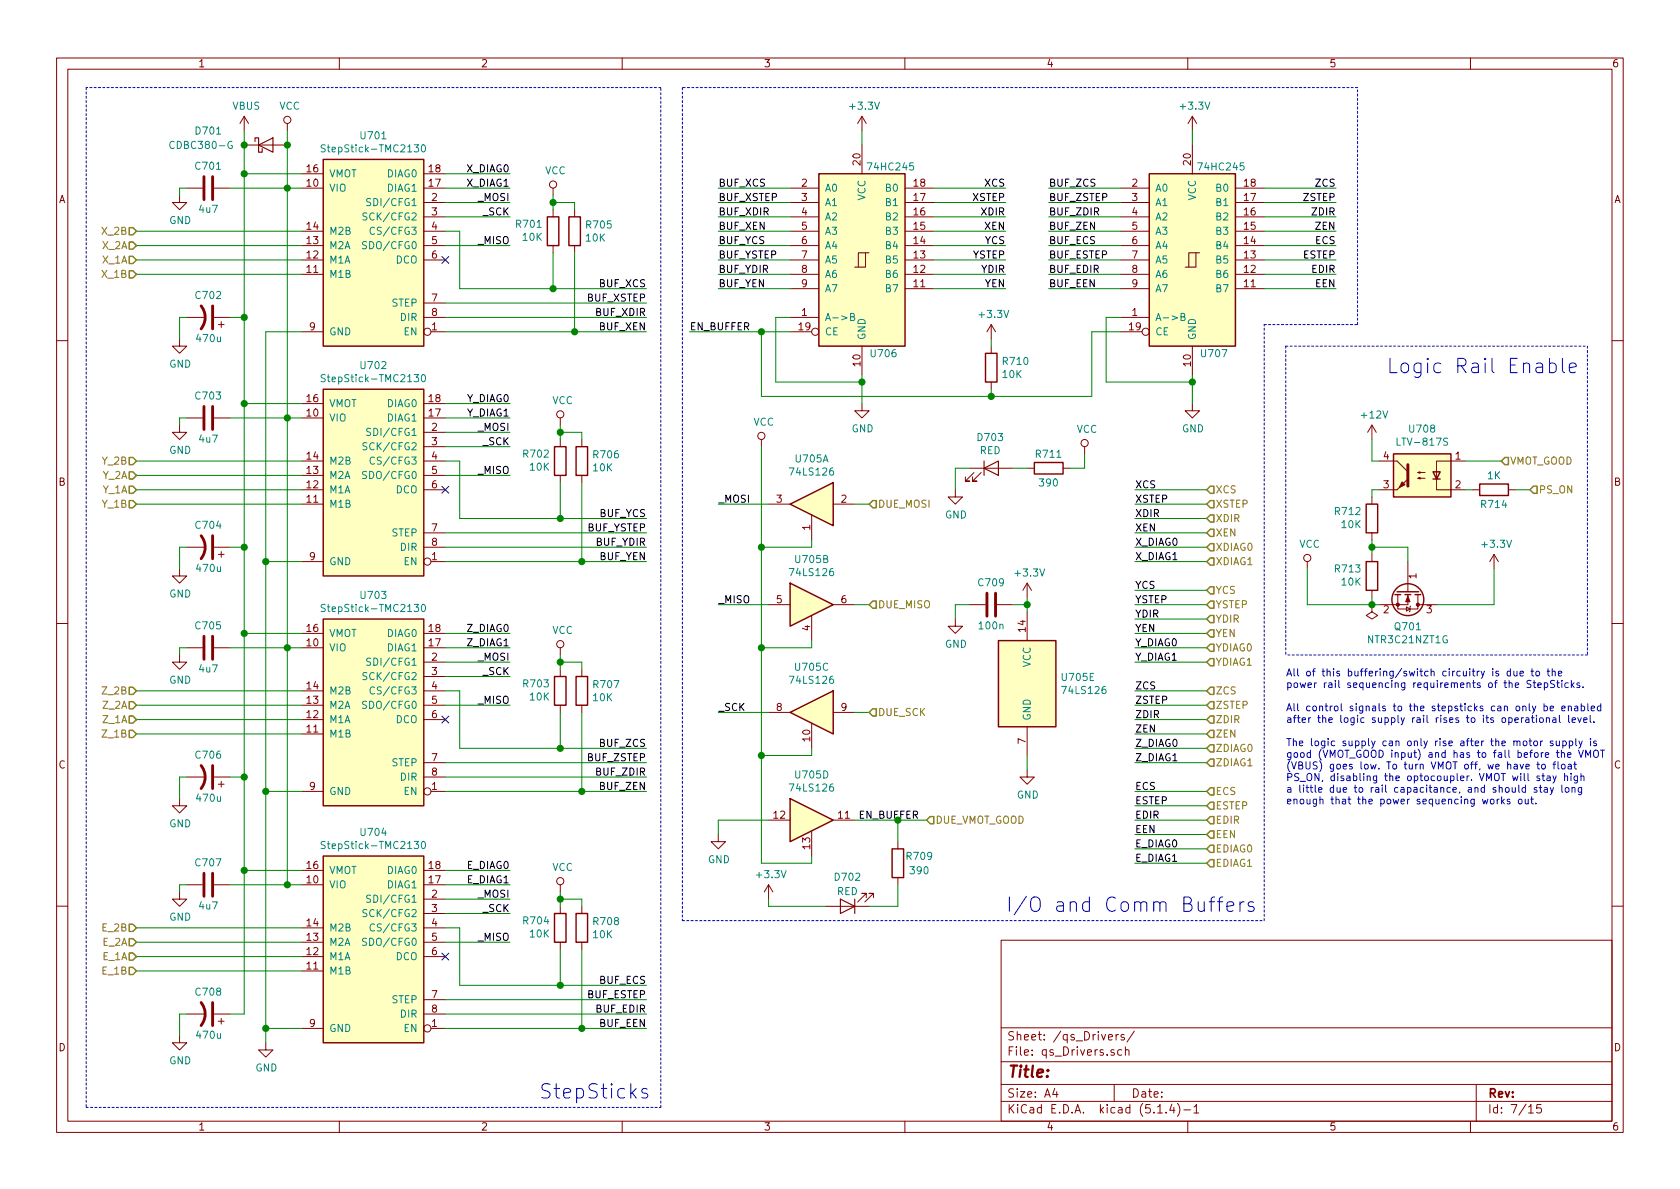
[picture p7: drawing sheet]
<svg xmlns="http://www.w3.org/2000/svg" width="297mm" height="210mm" viewBox="0 0 297 210" stroke-linecap="round" stroke-linejoin="round" font-family="sans-serif">
<g fill="none" stroke="#840000" stroke-width=".18">
<path d="M10 10.3h277v189.9h-277zM12 12.2h273v186.1h-273zM60 10.3v1.9M110 10.3v1.9M160 10.3v1.9M210 10.3v1.9M260 10.3v1.9M31.7 34.5v1.3h1.3l-1.3 1.3-1.2-1.3h1.2M33 33.3h2.8M37.8 33.3h2.8M43.2 25.6h7.6M43.2 20.6l-.8 1.2"/>
<path d="M43.2 20.6v2.5M43.2 20.6l.7 1.2M50.8 21.8v1.3M53.3 33.3h3.8M53.3 30.7h3.8M74.9 38.3h3.8M74.9 35.8h3.8M74.9 33.3h3.8M74.9 30.7h3.8M97.8 33.3v1.2M97.8 37.1v1.2M101.6 37.1v1.2"/>
<path d="M139.7 38.3h5.1M139.7 35.8h5.1M139.7 33.3h5.1M152.4 20.6v2.5M152.4 25.6v5.1M152.4 20.6l-.8 1.2M152.4 20.6l.8 1.2M160 38.3h5.1M160 35.8h5.1M160 33.3h5.1M198.1 38.3h5.1M198.1 35.8h5.1"/>
<path d="M198.1 33.3h5.1M210.8 20.6v2.5M210.8 25.6v5.1M210.8 20.6l-.7 1.2M210.8 20.6l.8 1.2M218.4 38.3h5.1M218.4 35.8h5.1M218.4 33.3h5.1M31.7 59.9v1.3h1.3l-1.3 1.3-1.2-1.3h1.2M33 56.1h3.3M37.8 56.1h2.8M38.6 57.4h1"/>
<path d="M39.1 56.9v1M53.3 48.5h3.8M53.3 46h3.8M53.3 43.4h3.8M53.3 40.9h3.8M53.3 58.7h3.8M74.9 56.1h3.8M74.9 46h3.8M74.9 43.4h3.8M74.9 40.9h3.8M74.9 53.6h3.8M76.2 58.7h2.5"/>
<path d="M97.8 43.4v1.3M101.6 43.4v1.3M139.7 56.1h5.1M139.7 51h5.1M139.7 48.5h5.1M139.7 46h5.1M139.7 43.4h5.1M139.7 40.9h5.1M139.7 58.7h3.8M153 44.7h-1.2v2.5M153.7 44.7h-.7v2.5h-1.9M160 51h5.1"/>
<path d="M160 48.5h5.1M160 46h5.1M160 43.4h5.1M160 40.9h5.1M175.3 57.4v2.5M175.3 57.4l-.8 1.3M175.3 57.4l.7 1.3M198.1 56.1h5.1M198.1 51h5.1M198.1 48.5h5.1M198.1 46h5.1M198.1 43.4h5.1"/>
<path d="M198.1 40.9h5.1M198.1 58.7h3.8M211.5 44.7h-1.3v2.5M212.1 44.7h-.6v2.5h-2M218.4 51h5.1M218.4 48.5h5.1M218.4 46h5.1M218.4 43.4h5.1M218.4 40.9h5.1M10 60.2h2M31.7 75.2v1.2h1.3l-1.3 1.3-1.2-1.3h1.2M33 73.9h2.8"/>
<path d="M37.8 73.9h2.8M53.3 73.9h3.8M53.3 71.4h3.8M74.9 73.9h3.8M74.9 71.4h3.8M74.9 76.4h3.8M74.9 79h3.8M99.1 73.9v1.3M99.1 77.7v1.3M102.9 77.7v1.3M134.6 77.7v1.3M152.4 71.4v1.2h1.3l-1.3 1.3-1.3-1.3h1.3"/>
<path d="M152.4 61.2v5.1M175.3 61.2v1.3M175.3 67.6v1.2M191.8 79v1.3M210.8 71.4v1.2h1.3l-1.3 1.3-1.3-1.3h1.3M210.8 61.2v5.1M242.6 75.2l-.8 1.2M242.6 75.2v2.5M242.6 75.2l.7 1.2M285 60.2h2M33 96.8h3.3M37.8 96.8h2.8"/>
<path d="M38.6 98h1M39.1 97.5v1M53.3 89.1h3.8M53.3 99.3h3.8M53.3 86.6h3.8M53.3 84.1h3.8M53.3 81.5h3.8M74.9 96.8h3.8M74.9 86.6h3.8M74.9 84.1h3.8M74.9 81.5h3.8M74.9 94.2h3.8"/>
<path d="M76.2 99.3h2.5M99.1 84.1v1.2M102.9 84.1v1.2M135.9 89.1h3.8M143.5 91.1v4.4M147.3 89.1h3.8M168.9 86.6v1.3h1.3l-1.3 1.2-1.3-1.2h1.3M171.4 82.8h7.7M172.2 83.6l-1.5 1.5h.7h-.7v-.8M173.5 83.6l-1.5 1.5h.7h-.7v-.8M181.6 82.8h1.3M188 82.8h1.2"/>
<path d="M231.1 99.3v1.3M242.6 87.9v1.2M242.6 94.2v1.3M242.6 98v1.3M243.8 86.6h3.2M243.8 81.5h3.2l1.9 1.9M248.9 99.3v5.1M250.7 84.6l.4-.2v.3l-.4-.1h1.3M250.7 83.6l.4-.2v.3l-.4-.1h1.3M254 84.7v1.9h5.1M259.1 81.5h-5.1v3.3M260.3 86.6h1.3"/>
<path d="M264.2 98l-.8 1.3M264.2 98v2.6M264.2 98l.7 1.3M266.7 86.6h1.3M10 110.3h2M31.7 100.6v1.2h1.3l-1.3 1.3-1.2-1.3h1.2M31.7 115.8v1.3h1.3l-1.3 1.3-1.2-1.3h1.2M33 114.5h2.8M37.8 114.5h2.8M53.3 114.5h3.8M53.3 112h3.8M74.9 114.5h3.8"/>
<path d="M74.9 112h3.8M74.9 117.1h3.8M74.9 119.6h3.8M99.1 114.5v1.3M99.1 118.4v1.2M102.9 118.4v1.2M135.9 106.9h3.8M143.5 108.8v4.5M147.3 106.9h3.8M168.9 109.5v1.2h1.3l-1.3 1.3-1.3-1.3h1.3M171.4 106.9h2.8M176.3 106.9h2.8"/>
<path d="M181.6 103.1v2.6M181.6 108.2v5.1M181.6 103.1l-.8 1.3M181.6 103.1l.8 1.3M242.6 106.9v1.3l1 .6-1 .7-1-.7 1-.6M242.6 106.9h.1M242.6 104.4v1.3M247.1 105.2v2.5h3.6v-.8M248.7 107.3l.6 .4-.6 .4zM248.9 105.2v1.7h-5.1M248.9 104.4v.2M249.4 107.2l-.1 .1v.8l-.1 .1"/>
<path d="M250.7 106.9h3.3M250.7 105.2v1.7M285 110.3h2M33 137.4h3.3M37.8 137.4h2.8M38.6 138.7h1M39.1 138.2v1M53.3 139.9h3.8M53.3 129.8h3.8M53.3 127.2h3.8M53.3 124.7h3.8M53.3 122.2h3.8"/>
<path d="M74.9 137.4h3.8M74.9 127.2h3.8M74.9 124.7h3.8M74.9 122.2h3.8M74.9 134.9h3.8M76.2 139.9h2.5M99.1 124.7v1.3M102.9 124.7v1.3M135.9 126h3.8M143.5 127.9v4.4M147.3 126h3.8M181.6 136.1v1.3h1.3l-1.3 1.3-1.3-1.3h1.3"/>
<path d="M181.6 128.5v5.1M31.7 141.2v1.3h1.3l-1.3 1.3-1.2-1.3h1.2M31.7 157.7v1.3h1.3l-1.3 1.3-1.2-1.3h1.2M33 156.5h2.8M37.8 156.5h2.8M53.3 156.5h3.8M53.3 153.9h3.8M74.9 156.5h3.8M74.9 153.9h3.8M74.9 159h3.8M99.1 156.5v1.2M127 147.6v1.2h1.3l-1.3 1.3-1.3-1.3h1.3"/>
<path d="M135.9 145h3.8M135.9 156.5l-.8 1.2M135.9 156.5v2.5M135.9 156.5l.8 1.2M143.5 146.9v4.5M147.3 145h3.8M153.2 158.7v-.7h-.8h.8l-1.6 1.5M154.4 158.7v-.7h-.7h.7l-1.5 1.5M158.7 148.8v1.3M158.7 155.2v1.3M10 160.2h2M33 179.3h3.3"/>
<path d="M37.8 179.3h2.8M53.3 171.7h3.8M53.3 169.2h3.8M53.3 166.6h3.8M53.3 164.1h3.8M74.9 179.3h3.8M74.9 169.2h3.8M74.9 166.6h3.8M74.9 164.1h3.8M74.9 161.5h3.8M74.9 176.8h3.8M99.1 160.3v1.2"/>
<path d="M99.1 166.6v1.3M102.9 160.3v1.2M102.9 166.6v1.3M146 160.3h7.7M177 166.3h108v32h-108zM285 160.2h2M31.7 183.1v1.3h1.3l-1.3 1.3-1.2-1.3h1.2M38.6 180.6h1M39.1 180.1v1M47 184.4v1.3h1.3l-1.3 1.2-1.3-1.2h1.3M53.3 181.9h3.8M60 198.3v1.9"/>
<path d="M76.2 181.9h2.5M110 198.3v1.9M160 198.3v1.9M177 194.8h108M177 191.8h108M177 187.8h108M177 181.8h108M186.5 192.5l-.4 1h1M186.8 193v1M196 183.4l.7-.1-.1-.3-.4-.1-.2 .2 .1 .7h.5M197 185.7l-.4-.1-.2 .2 .1 .2 .5 .2v.3h-.6M197 191.8v3"/>
<path d="M197.3 182.9v1M197.8 182.9l-.5 .3M198.3 185.7l-.4-.1-.3 .3 .1 .6 .2 .1 .4-.1M198.8 183l-.4-.1-.2 .2 .1 .3 .5 .1v.3h-.6M199 185.7l.2-.1 .3 .1 .1 .9M199 185.1v1.5M200.6 182.3l-1.3 2M204.7 196.8h.8M206.2 196.7v.1M207.2 195.2l-.4 1.1h.9M207.5 195.8v1M208.2 195.1a1.71 1.71 0 0 1 0 2.3"/>
<path d="M209.3 196.3h1.2M210 198.3v1.9M211.1 195.8l.4-.5v1.5M211.1 196.8h.9M260 198.3v1.9M261 191.8v6.5M270.3 195.8l.4-.5v1.5M270.3 196.8h.8M272.5 195.3h-.7l-.1 .7 .2-.1 .5 .1 .1 .2v.5l-.2 .1-.6-.1"/>
<circle cx="50.8" cy="21.2" r=".63"/>
<circle cx="97.8" cy="32.6" r=".63"/>
<circle cx="75.6" cy="58.7" r=".63"/>
<circle cx="144.1" cy="58.7" r=".63"/>
<circle cx="202.6" cy="58.7" r=".63"/>
<circle cx="99.1" cy="73.3" r=".63"/>
<circle cx="134.6" cy="77.1" r=".63"/>
<circle cx="191.8" cy="78.4" r=".63"/>
<circle cx="75.6" cy="99.3" r=".63"/>
<circle cx="231.1" cy="98.7" r=".63"/>
<circle cx="99.1" cy="113.9" r=".63"/>
<circle cx="75.6" cy="139.9" r=".63"/>
<circle cx="99.1" cy="155.8" r=".63"/>
<circle cx="75.6" cy="181.9" r=".63"/>
</g>
<g fill="#ffffc2" stroke="#ffffc2" stroke-width=".18">
<path d="M203.2 30.7h15.2v30.5h-15.2z"/>
<path d="M144.8 30.7h15.2v30.5h-15.2z"/>
<path d="M139.7 89.1l7.6-3.8v7.7z"/>
<path d="M139.7 103.1l7.6 3.8-7.6 3.8z"/>
<path d="M139.7 126l7.6-3.8v7.6z"/>
<path d="M139.7 141.2l7.6 3.8-7.6 3.8z"/>
<path d="M176.5 113.3h10.2v15.2h-10.2z"/>
<path d="M57.1 68.8h17.8v33h-17.8z"/>
<path d="M246.4 80.3h10.1v7.6h-10.1z"/>
<path d="M57.1 28.2h17.8v33h-17.8z"/>
<path d="M57.1 109.5h17.8v33h-17.8z"/>
<path d="M57.1 151.4h17.8v33h-17.8z"/>
</g>
<g fill="none" stroke="#840000" stroke-width=".25">
<path d="M57.1 28.2h17.8v33h-17.8zM96.8 38.3h2v5.1h-2zM100.6 38.3h2v5.1h-2zM144.8 30.7h15.2v30.5h-15.2zM203.2 30.7h15.2v30.5h-15.2zM57.1 68.8h17.8v33h-17.8zM98 79h2.1v5.1h-2.1zM101.9 79h2v5.1h-2zM174.2 62.5h2.1v5.1h-2.1zM139.7 89.1l7.6-3.8v7.7zM182.9 81.8h5.1v2h-5.1zM241.6 99.3h2v5.1h-2z"/>
<path d="M241.6 89.1h2v5.1h-2zM246.4 80.3h10.1v7.6h-10.1zM253.4 83.4h1.2l-.6 1.3zM253.4 84.7h1.2M261.6 85.6h5.1v2h-5.1zM57.1 109.5h17.8v33h-17.8zM98 119.6h2.1v5.1h-2.1zM101.9 119.6h2v5.1h-2zM139.7 103.1l7.6 3.8-7.6 3.8zM176.5 113.3h10.2v15.2h-10.2zM246.6 105.2h1M247 104.6h3.8"/>
<path d="M248.4 105.2h1M250.2 105.2h1M139.7 126l7.6-3.8v7.6zM57.1 151.4h17.8v33h-17.8zM139.7 141.2l7.6 3.8-7.6 3.8zM157.7 150.1h2.1v5.1h-2.1zM98 161.5h2.1v5.1h-2.1zM101.9 161.5h2v5.1h-2z"/>
<circle cx="248.9" cy="106" r="2.82"/>
</g>
<g fill="none" stroke="#008484" stroke-width=".18">
<path d="M41 25.1a.59 .59 0 0 0-.7 .5 .59 .59 0 0 0 .7 .6l.1-.5h-.3M57.5 25.7l-.5-.1-.2 .3 .1 .3 .6 .2v.3l-.2 .2-.5-.1M64.9 37.7l-.5-.1-.2 .2 .1 .4 .5 .2 .1 .3-.3 .2h-.4M65.5 35.2l-.5-.1-.1 .1v.4l.5 .2 .1 .3-.2 .3-.5-.1M74.6 25.7l.2-.1a.67 .67 0 0 1 .5 .6 .67 .67 0 0 1-.5 .7l-.3-.3v-.2zM64.8 42.8l-.5-.1-.1 .1-.1 .3 .1 .2 .5 .2 .1 .3-.2 .2-.5-.1M66.2 40.3a.51 .51 0 0 0-.6 0 .51 .51 0 0 0-.2 .6 .46 .46 0 0 0 .3 .5 .46 .46 0 0 0 .5-.1M150.4 56h.6v-.5l-.6-.1v1.3h.5l.2-.2v-.2l-.3-.3M208.8 56h.6v-.5l-.6-.1v1.3h.5l.2-.2v-.2l-.3-.3M57.5 66.3l-.5-.1-.2 .3 .1 .3 .6 .2v.4l-.2 .1h-.5M64.9 78.4l-.5-.1-.2 .1 .1 .4 .5 .3 .1 .2-.3 .2h-.4M65.5 75.8l-.5-.1-.1 .2v.3l.5 .3 .1 .3-.2 .2h-.5"/>
<path d="M74.6 66.4l.2-.2a.67 .67 0 0 1 .5 .7 .67 .67 0 0 1-.5 .6l-.3-.2v-.3zM256 77.5h-.5l-.3 .2 .1 .3 .6 .3v.3l-.2 .1h-.5M64.8 83.4h-.5l-.1 .1-.1 .2 .1 .2 .5 .2 .1 .3-.2 .2h-.5M66.2 80.9a.51 .51 0 0 0-.6 0 .51 .51 0 0 0-.2 .7 .46 .46 0 0 0 .3 .4 .46 .46 0 0 0 .5 0M57.5 107l-.5-.1-.2 .2 .1 .3 .6 .3v.3l-.2 .1h-.5M64.9 119l-.5-.1-.2 .1 .1 .5 .5 .2 .1 .3-.3 .2-.4-.1M65.5 116.5l-.5-.1-.1 .1v.4l.5 .2 .1 .3-.2 .2h-.5M74.6 107l.2-.1a.67 .67 0 0 1 .5 .6 .67 .67 0 0 1-.5 .6l-.3-.2v-.2zM64.8 124.1l-.5-.1-.1 .1-.1 .3 .1 .2 .5 .1 .1 .3-.2 .3-.5-.1M66.2 121.6a.51 .51 0 0 0-.6 0 .51 .51 0 0 0-.2 .6 .46 .46 0 0 0 .3 .5 .46 .46 0 0 0 .5-.1M57.5 148.9l-.5-.1-.2 .2 .1 .3 .6 .3v.3l-.2 .2-.5-.1M65.5 158.4l-.5-.1-.1 .1v.4l.5 .2 .1 .3-.2 .3-.5-.1"/>
<path d="M74.6 148.9l.2-.1a.67 .67 0 0 1 .5 .6 .67 .67 0 0 1-.5 .7l-.3-.3v-.2zM64.8 166l-.5-.1-.1 .1-.1 .3 .1 .2 .5 .1 .1 .3-.2 .3-.5-.1M64.9 160.9l-.5-.1-.2 .2 .1 .4 .5 .2 .1 .3-.3 .2-.4-.1M66.2 163.5a.51 .51 0 0 0-.6 0 .51 .51 0 0 0-.2 .6 .46 .46 0 0 0 .3 .5 .46 .46 0 0 0 .5-.1"/>
</g>
<g fill="none" stroke="#840000" stroke-width=".51">
<path d="M36.1 31.2v4.1M37.6 31.2v4.1M35.6 54.1a3.3 3.3 0 0 1 0 4.1M37.6 54.1v4.1M36.1 71.9v4M37.6 71.9v4M35.6 94.7a3.3 3.3 0 0 1 0 4.1M37.6 94.7v4.1M248.9 82.2v3.8M36.1 112.5v4.1M37.6 112.5v4.1M174.5 104.9v4.1"/>
<path d="M176 104.9v4.1M35.6 135.4a3.3 3.3 0 0 1 0 4M37.6 135.4v4M36.1 154.4v4.1M37.6 154.4v4.1M35.6 177.3a3.3 3.3 0 0 1 0 4.1M37.6 177.3v4.1"/>
</g>
<path d="M45.1 25v-.6h.6v2.5h.7v-.6M45.7 25.6l2.6-1.2v2.5zM174 82.8l2.5-1.3v2.6zM174 81.5v2.6M148.6 159l2.5 1.3-2.5 1.2zM151.1 159v2.5" fill="none" stroke="#840000" stroke-width=".2"/>
<g fill="#840000" stroke="#840000" stroke-width=".18">
<path d="M247 86.6l1.9-1.9z"/>
<path d="M247.9 85.2l.5 .5-1 .5z"/>
<path d="M248.9 105.4l.4 1h-.8z"/>
<circle cx="247.1" cy="106.9" r=".28"/>
<circle cx="250.7" cy="106.9" r=".28"/>
</g>
<g fill="none" stroke="#0000c2" stroke-width=".18" stroke-dasharray=".4 .4">
<path d="M15.2 15.5v180.3M116.8 15.5h-101.6M120.6 15.5v147.3M240 15.5h-119.4M223.5 57.4h16.5M240 57.4v-41.9M227.3 61.2v54.6M227.3 61.2h53.4M280.7 61.2v54.6M280.7 115.8h-53.4M120.6 162.8h102.9M223.5 162.8v-105.4"/>
<path d="M15.2 195.8h101.6M116.8 195.8v-180.3"/>
</g>
<g fill="none" stroke="#008400" stroke-width=".18">
<path d="M33 33.3h-1.3v1.2M40.6 33.3h12.7M43.2 30.7h10.1M43.2 23.1v156.2h-2.6M50.8 23.1v133.4M78.7 38.3h11.5M78.7 35.8h11.5M78.7 33.3h11.5M78.7 30.7h11.5M97.8 35.8h3.8v1.3M97.8 34.5v2.6M127 38.3h12.7"/>
<path d="M127 35.8h12.7M127 33.3h12.7M152.4 23.1v2.5M165.1 38.3h12.7M165.1 35.8h12.7M165.1 33.3h12.7M185.4 38.3h12.7M185.4 35.8h12.7M185.4 33.3h12.7M210.8 23.1v2.5M223.5 38.3h12.7M223.5 35.8h12.7"/>
<path d="M223.5 33.3h12.7M24.1 48.5h29.2M24.1 46h29.2M24.1 40.9h29.2M24.1 43.4h29.2M33 56.1h-1.3v3.8M40.6 56.1h2.6M53.3 58.7h-6.3v125.7M78.7 40.9h2.6v10.1h33M78.7 58.7h35.6M78.7 43.4h11.5M78.7 56.1h35.6"/>
<path d="M78.7 53.6h35.6M97.8 44.7v6.3M101.6 44.7v14M121.9 58.7h17.8M127 51h12.7M127 48.5h12.7M127 46h12.7M127 40.9h12.7M127 43.4h12.7M134.6 58.7v11.4h58.4v-11.4h5.1M139.7 56.1h-2.5v11.5h15.2M165.1 51h12.7"/>
<path d="M165.1 48.5h12.7M165.1 46h12.7M165.1 40.9h12.7M165.1 43.4h12.7M175.3 59.9v1.3M185.4 51h12.7M185.4 48.5h12.7M185.4 46h12.7M185.4 40.9h12.7M185.4 43.4h12.7M198.1 56.1h-2.5v11.5h15.2M223.5 51h12.7"/>
<path d="M223.5 48.5h12.7M223.5 46h12.7M223.5 40.9h12.7M223.5 43.4h12.7M33 73.9h-1.3v1.3M40.6 73.9h12.7M43.2 71.4h10.1M78.7 73.9h11.5M78.7 71.4h11.5M78.7 76.4h11.5M78.7 79h11.5M99.1 75.2v2.5"/>
<path d="M99.1 76.4h3.8v1.3M134.6 79v73.6h8.9v-1.2M152.4 66.3v5.1M175.3 68.8v1.3M210.8 66.3v5.1M242.6 77.7v3.8h1.2M24.1 89.1h29.2M24.1 86.6h29.2M24.1 81.5h29.2M24.1 84.1h29.2M33 96.8h-1.3v3.8M40.6 96.8h2.6"/>
<path d="M47 99.3h6.3M78.7 96.8h35.6M78.7 99.3h35.6M78.7 81.5h2.6v10.2h33M78.7 94.2h35.6M78.7 84.1h11.5M99.1 85.3v6.4M102.9 85.3v14M127 89.1h8.9M143.5 95.5v1.3h-8.9M151.1 89.1h2.6M171.4 82.8h-2.5v3.8"/>
<path d="M179.1 82.8h2.5M191.8 80.3v2.5h-2.6M200.7 89.1h12.7M200.7 96.8h12.7M200.7 99.3h12.7M200.7 86.6h12.7M200.7 94.2h12.7M200.7 91.7h12.7M242.6 96.8h6.3v2.5M242.6 95.5v2.5M243.8 86.6h-1.2v1.3M259.1 86.6h1.2"/>
<path d="M259.1 81.5h6.3M268 86.6h2.5M33 114.5h-1.3v1.3M40.6 114.5h12.7M43.2 112h10.1M78.7 114.5h11.5M78.7 117.1h11.5M78.7 112h11.5M78.7 119.6h11.5M99.1 117.1h3.8v1.3M99.1 115.8v2.6M127 106.9h8.9"/>
<path d="M143.5 113.3v1.2h-8.9M151.1 106.9h2.6M171.4 106.9h-2.5v2.6M179.1 106.9h2.5M181.6 105.7v2.5M200.7 106.9h12.7M200.7 114.5h12.7M200.7 117.1h12.7M200.7 112h12.7M200.7 104.4h12.7M200.7 109.5h12.7M231.1 100.6v6.3h12.7"/>
<path d="M242.6 105.7v1.2M264.2 100.6v6.3h-10.2M24.1 129.8h29.2M24.1 127.2h29.2M24.1 124.7h29.2M24.1 122.2h29.2M33 137.4h-1.3v3.8M40.6 137.4h2.6M47 139.9h6.3M78.7 139.9h35.6M78.7 122.2h2.6v10.1h33M78.7 134.9h35.6"/>
<path d="M78.7 124.7h11.5M78.7 137.4h35.6M99.1 126v6.3M102.9 126v13.9M127 126h8.9M143.5 132.3v1.3h-8.9M151.1 126h2.6M181.6 133.6v2.5M200.7 139.9h12.7M200.7 132.3h12.7M200.7 134.9h12.7M200.7 129.8h12.7"/>
<path d="M200.7 127.2h12.7M200.7 124.7h12.7M200.7 122.2h12.7M33 156.5h-1.3v1.2M40.6 156.5h12.7M43.2 153.9h10.1M78.7 156.5h11.5M78.7 153.9h11.5M78.7 159h11.5M99.1 157.7v2.6M99.1 159h3.8v1.3M135.9 145h-8.9v2.6"/>
<path d="M135.9 159v1.3h10.1M151.1 145h12.7M158.7 156.5v3.8h-5M158.7 145v3.8M200.7 145h12.7M200.7 152.6h12.7M200.7 150.1h12.7M200.7 147.6h12.7M200.7 142.5h12.7M24.1 164.1h29.2M24.1 166.6h29.2M24.1 169.2h29.2"/>
<path d="M24.1 171.7h29.2M33 179.3h-1.3v3.8M78.7 164.1h2.6v10.1h33M78.7 166.6h11.5M78.7 179.3h35.6M78.7 176.8h35.6M78.7 161.5h11.5M99.1 167.9v6.3M102.9 167.9v14M47 181.9h6.3M78.7 181.9h35.6"/>
</g>
<g fill="none" stroke="#848400" stroke-width=".25">
<path d="M22.9 40.3h.6l.6 .6-.6 .6h-.6zM22.9 42.8h.6l.6 .6-.6 .7h-.6zM22.9 45.3h.6l.6 .7-.6 .6h-.6zM22.9 47.9h.6l.6 .6-.6 .6h-.6zM22.9 80.9h.6l.6 .6-.6 .7h-.6zM22.9 83.4h.6l.6 .7-.6 .6h-.6zM22.9 86h.6l.6 .6-.6 .6h-.6zM22.9 88.5h.6l.6 .6-.6 .7h-.6zM154.3 88.5h.6v1.3h-.6l-.6-.7zM214 91.1h.6v1.2h-.6l-.6-.6zM214 93.6h.6v1.3h-.6l-.6-.7zM214 88.5h.6v1.3h-.6l-.6-.7z"/>
<path d="M214 86h.6v1.2h-.6l-.6-.6zM214 96.1h.6v1.3h-.6l-.6-.6zM214 98.7h.6v1.2h-.6l-.6-.6zM266.1 80.9h.6v1.3h-.6l-.7-.7zM271.1 86h.7v1.2h-.7l-.6-.6zM154.3 106.3h.6v1.3h-.6l-.6-.7zM214 108.8h.6v1.3h-.6l-.6-.6zM214 103.8h.6v1.2h-.6l-.6-.6zM214 106.3h.6v1.3h-.6l-.6-.7zM214 113.9h.6v1.3h-.6l-.6-.7zM214 116.5h.6v1.2h-.6l-.6-.6zM214 111.4h.6v1.2h-.6l-.6-.6z"/>
<path d="M22.9 124.1h.6l.6 .6-.6 .6h-.6zM22.9 121.5h.6l.6 .7-.6 .6h-.6zM22.9 129.2h.6l.6 .6-.6 .6h-.6zM22.9 126.6h.6l.6 .6-.6 .7h-.6zM154.3 125.3h.6v1.3h-.6l-.6-.6zM214 134.2h.6v1.3h-.6l-.6-.6zM214 131.7h.6v1.3h-.6l-.6-.7zM214 139.3h.6v1.3h-.6l-.6-.7zM214 129.2h.6v1.2h-.6l-.6-.6zM214 126.6h.6v1.3h-.6l-.6-.7zM214 124.1h.6v1.2h-.6l-.6-.6zM214 121.5h.6v1.3h-.6l-.6-.6z"/>
<path d="M164.5 144.4h.6v1.3h-.6l-.7-.7zM214 152h.6v1.3h-.6l-.6-.7zM214 149.5h.6v1.2h-.6l-.6-.6zM214 146.9h.6v1.3h-.6l-.6-.6zM214 144.4h.6v1.3h-.6l-.6-.7zM214 141.9h.6v1.2h-.6l-.6-.6zM22.9 171.1h.6l.6 .6-.6 .6h-.6zM22.9 166h.6l.6 .6-.6 .7h-.6zM22.9 163.4h.6l.6 .7-.6 .6h-.6zM22.9 168.5h.6l.6 .7-.6 .6h-.6z"/>
</g>
<g fill="none" stroke="#0000c2" stroke-width=".18">
<path d="M274 64.3l.7-.1 .2 .1 .3 .4v.7l-.3 .4-.2 .1-.7-.1M274 63.4v2.5M276.3 63.4v2.1l.1 .3 .2 .1M277.5 65l1.2-.2-.1-.5-.8-.1-.3 .4v.9l.1 .3 .2 .1 .8-.1M264.9 118.7h-.3l-.1 .2v.1l.4 .2v.3h-.4M267.1 118.7h-.4l-.2 .2 .1 .6h.5M267.1 118.3v1.2M267.7 118.7v.8h.3l.2-.1M268.2 118.7v.8M268.8 119.1l.6-.1-.1-.3h-.4l-.1 .2v.6h.5M270.7 118.7h.5M270.9 118.3v1l.3 .2"/>
<path d="M271.7 118.7h.3l.2 .2-.1 .6h-.3l-.2-.1zM273.5 118.7h.5M273.7 118.3v1l.3 .2M274.4 118.8l.2-.1h.3l.1 .8M274.4 118.3v1.2M275.5 119.1l.6-.1v-.3h-.4l-.2 .2 .1 .6h.5M267.4 139.3v.7l.3 .1 .2-.1M267.9 139.3v.8M268.5 138.8v1.1l.2 .2M269.4 126.9l-.3 .1-.1 .1M269.7 139.3h-.3l-.3 .2 .1 .5h.5M269.7 138.8v1.3"/>
<path d="M269.8 127h.5v.8M269.8 135.6l.6-.1-.1-.3-.3-.1-.2 .2v.6h.5M270.3 127.2l-.4 .1-.2 .2 .2 .3 .4-.1M270.3 131h.5M270.5 130.6v1.1l.3 .2M270.7 120.4l-.5-.1-.2 .1 .1 .5 .5 .2 .1 .3-.2 .2-.5-.1M270.8 126.9h.4M270.9 126.5v1.1l.3 .2M270.9 124.9l.3 .8M271.1 120.7h.5M271.2 120.3v1.1l.4 .2M271.3 131.1l.3-.1 .3 .3-.2 .5-.3 .1-.2-.3z"/>
<path d="M271.6 124.9l-.5 1.1-.2 .1M271.7 126.5v.1M271.7 126.9v.9M271.7 139.3h-.3l-.2 .1 .1 .2 .4 .1v.3h-.5M271.7 135.1h.5M271.9 121.2l.6-.1-.1-.3-.3-.1-.2 .2 .1 .6h.4M271.9 134.7v1.1l.3 .2M272.1 139.3h.5M272.2 137.3l-.3-.1-.2 .2 .1 .2 .4 .1v.3h-.5M272.3 127l.1-.1 .4 .1 .1 .5-.2 .2-.3 .1-.1-.2zM272.3 138.8v1.1l.3 .2M272.4 131v.9"/>
<path d="M272.6 135.3l.2-.2 .3 .1 .1 .2-.1 .5-.3 .1-.2-.1zM272.6 137.2h.5M272.7 131l-.3 .3M272.8 136.8v1.1l.3 .1M273 124.9h.4l.2 .2-.1 .5h-.5M273 124.4v1.3M273 120.8l.4-.1 .3 .3-.2 .5h-.5M273 139.3h.5l.1 .8M273 120.7v1.3M273.4 127l.2-.1 .3 .1 .1 .8M273.4 126.9v.9M273.5 137.3h.5l.1 .7"/>
<path d="M273.6 139.6h-.4l-.2 .2v.2h.6M274.1 125.3l.6-.1-.1-.3h-.3l-.2 .1v.6h.5M274.1 137.5l-.4 .1-.2 .1v.3h.6M274.1 139.3l.3 .8M274.6 127h.5v.8M274.6 131.1l-.3-.1-.2 .2v.2l.5 .1v.3h-.5M274.6 135.1h.5M274.6 137.2l.3 .8M274.7 139.3l-.4 1.1-.2 .1M274.9 120.4l-.5-.1-.2 .1v.4l.6 .3 .1 .3-.3 .2-.5-.1M275.1 134.7l-.3 .2v1.1M275.1 127.2l-.4 .1-.2 .2 .2 .3 .4-.1"/>
<path d="M275.2 131v.8l.3 .1 .2-.2M275.2 137.2l-.4 1.1-.2 .2M275.2 133.1h.5M275.2 120.7h.5M275.4 132.7v1.1l.3 .1M275.4 120.3v1.1l.3 .2M275.5 134.7v1.1l.2 .2M275.7 126.5v1.1l.2 .2M275.7 131v.9M276.1 133.2l.2-.1h.3v.8M276.1 132.7v1.2M276.1 120.3v.1"/>
<path d="M276.1 125.3l.6-.1v-.3h-.4l-.2 .1 .1 .6h.5M276.1 138.8v1.1l.2 .2M276.1 120.7v.9M276.2 135.2l.3-.1 .2 .2-.1 .6-.3 .1-.2-.2zM276.3 131.1l.4-.1 .2 .3-.1 .5h-.5M276.3 131v1.3M276.6 137.3l.2-.1 .3 .1 .1 .7M276.6 136.8v1.2M276.9 139.3h.3l.2 .2-.1 .5-.3 .1-.3-.2zM277.2 133.5l.6-.1-.1-.3h-.4l-.1 .2v.6h.5M277.3 120.8l-.4-.1-.2 .3 .1 .5h.5M277.3 125l.2-.1h.3v.8"/>
<path d="M277.3 135.2h.5v.8M277.3 124.9v.8M277.3 126.5v1.1l.2 .2M277.5 131.1l.3-.1 .3 .3-.1 .5h-.5M277.5 131v1.3M277.8 136.8v.1M277.8 137.2v.8M277.8 135.5h-.4l-.2 .2 .1 .2h.5M277.8 120.3v1.3M278 127.3l.6-.1-.1-.2-.4-.1-.1 .2v.6h.5M278 139.4l.1-.1h.3l.1 .8M278 121.1l.3 .5"/>
<path d="M278 139.3v.8M278.3 135.1h.4M278.3 120.7l-.5 .5M278.4 124.9h.5l.1 .8M278.4 134.7v1.1l.3 .2M278.6 130.6v1.1l.2 .2M278.9 137.2v1.1l-.2 .2-.3-.1M278.9 137.3l-.3-.1-.3 .2 .1 .6h.5M279 125.2h-.4l-.2 .2v.2h.6M279 126.9l.3 .9 .3-.9M279.1 132.7l.4 1.2 .5-1.2M279.2 131l.3 .9"/>
<path d="M279.3 120.8l-.3-.1-.2 .2 .1 .2 .4 .1v.3h-.5M279.5 137.3l.2-.1 .3 .1 .1 .7M279.5 136.8v1.2M279.6 124.9h.4l.2 .2-.1 .5h-.5M279.6 124.4v1.3M279.7 139.3v1l-.3 .2h-.3M279.7 139.3h-.4l-.3 .2 .2 .5h.5M279.8 131l-.5 1.2-.1 .1M279.9 121.5v.1M280 127.3l.6-.1-.1-.2-.3-.1-.2 .2 .1 .6h.4M280.4 133.9v-1.2l.4 .9 .4-.9v1.2M280.7 124.4v1.1l.2 .2"/>
<path d="M281.2 126.5v1.1l.1 .2M281.2 130.6v.1M281.2 131v.9M281.3 125.3l.6-.1v-.3h-.4l-.2 .1 .1 .6h.5M281.8 127.6v.2M281.8 132.8a.45 .45 0 0 1 .7 0 .88 .88 0 0 1-.2 1.1h-.4a1.07 1.07 0 0 1-.1-1.1zM282.2 131.1l-.3-.1-.1 .2v.2l.4 .1v.3h-.4M283 132.7h.7M283 124.9h-.3l-.3 .2 .1 .5h.5M283 124.4v1.3M283.3 132.7v1.2M213.8 159.5h1"/>
<path d="M214.8 158.6l-.5 .1-.2 .3v2.2M215.2 159.5h1M216.2 158.6l-.5 .1-.1 .3v2.2M219.2 159.5v1.7M220 159.5a.69 .69 0 0 0-.8 .4M221.6 159.6a.6 .6 0 0 0-.9 .2l.1 .4 .6 .1 .4 .4-.2 .3-.2 .2-.7-.2M263.6 141.4l.1-.1 .4 .1 .1 .5-.2 .2-.3 .1-.1-.2zM264.7 141.3v.9M265.1 141.3l-.3 .1-.1 .1M265.5 140.9v1.3M265.6 141.7l.4 .5M266 141.3l-.5 .5"/>
<path d="M267 141.4l-.4-.1-.1 .2v.2l.5 .1v.3h-.5M268.6 141.4l.3-.1 .2 .1-.1 .7-.3 .1-.2-.3zM269.7 141.3v.8l.3 .1 .2-.2M270.2 141.3v.9M270.6 141.3h.5M270.8 140.9v1.1l.3 .2M271.6 142v.2M216.9 160.3l1.2-.2-.1-.5-.7-.1-.3 .1-.1 .2 .1 1.2 .3 .2 .7-.2M114.4 192.6l-.6-.1-.3 .3 .1 .4 .8 .2 .2 .3-.2 .4-.2 .1-.7-.1"/>
</g>
<g fill="#008400" stroke="#008400" stroke-width=".25">
<circle cx="102.9" cy="181.9" r=".51"/>
<circle cx="50.8" cy="73.9" r=".51"/>
<circle cx="152.4" cy="67.6" r=".51"/>
<circle cx="102.9" cy="99.3" r=".51"/>
<circle cx="99.1" cy="91.7" r=".51"/>
<circle cx="43.2" cy="137.4" r=".51"/>
<circle cx="50.8" cy="25.6" r=".51"/>
<circle cx="134.6" cy="96.8" r=".51"/>
<circle cx="134.6" cy="114.5" r=".51"/>
<circle cx="43.2" cy="25.6" r=".51"/>
<circle cx="99.1" cy="174.2" r=".51"/>
<circle cx="99.1" cy="132.3" r=".51"/>
<circle cx="102.9" cy="139.9" r=".51"/>
<circle cx="43.2" cy="153.9" r=".51"/>
<circle cx="47" cy="139.9" r=".51"/>
<circle cx="99.1" cy="76.4" r=".51"/>
<circle cx="242.6" cy="106.9" r=".51"/>
<circle cx="242.6" cy="96.8" r=".51"/>
<circle cx="47" cy="99.3" r=".51"/>
<circle cx="50.8" cy="114.5" r=".51"/>
<circle cx="99.1" cy="117.1" r=".51"/>
<circle cx="181.6" cy="106.9" r=".51"/>
<circle cx="50.8" cy="33.3" r=".51"/>
<circle cx="97.8" cy="35.8" r=".51"/>
<circle cx="43.2" cy="112" r=".51"/>
<circle cx="101.6" cy="58.7" r=".51"/>
<circle cx="175.3" cy="70.1" r=".51"/>
<circle cx="97.8" cy="51" r=".51"/>
<circle cx="47" cy="181.9" r=".51"/>
<circle cx="43.2" cy="71.4" r=".51"/>
<circle cx="134.6" cy="133.6" r=".51"/>
<circle cx="99.1" cy="159" r=".51"/>
<circle cx="43.2" cy="56.1" r=".51"/>
<circle cx="43.2" cy="96.8" r=".51"/>
<circle cx="43.2" cy="30.7" r=".51"/>
<circle cx="134.6" cy="58.7" r=".51"/>
<circle cx="210.8" cy="67.6" r=".51"/>
<circle cx="50.8" cy="156.5" r=".51"/>
</g>
<path d="M78.1 45.4l1.2 1.2M79.3 45.4l-1.2 1.2M78.1 86l1.2 1.2M79.3 86l-1.2 1.2M78.1 126.6l1.2 1.3M79.3 126.6l-1.2 1.3M78.1 168.5l1.2 1.3M79.3 168.5l-1.2 1.3" fill="none" stroke="#000084" stroke-width=".18"/>
<g font-size="3.5" fill="#0000c2">
<text x="245.1" y="66">Logic Rail Enable</text>
<text x="177.8" y="161.3">I/O and Comm Buffers</text>
<text x="95.2" y="194.3">StepSticks</text>
</g>
<text font-size="2.8" fill="#840000" x="178" y="190.5">Title:</text>
<g font-size="2.1" fill="#840000">
<text x="178" y="184">Sheet: /qs_Drivers/</text>
<text x="178" y="186.7">File: qs_Drivers.sch</text>
<text x="178" y="196.9">KiCad E.D.A. kicad (5.1.4)-1</text>
<text x="178" y="194.1">Size: A4</text>
<text x="200" y="194.1">Date:</text>
<text x="263" y="194.1">Rev:</text>
<text x="263" y="196.9">Id: 7/15</text>
</g>
<g font-size="1.8" fill="#840000">
<text x="35" y="11.9">1</text>
<text x="85" y="11.9">2</text>
<text x="135" y="11.9">3</text>
<text x="185" y="11.9">4</text>
<text x="235" y="11.9">5</text>
<text x="285" y="11.9">6</text>
<text x="152.1" y="29.2" transform="rotate(-90 152.1 29.2)">20</text>
<text x="210.6" y="29.2" transform="rotate(-90 210.6 29.2)">20</text>
<text x="10.4" y="35.9">A</text>
<text x="54.3" y="33">10</text>
<text x="54.3" y="30.5">16</text>
<text x="75.9" y="33">17</text>
<text x="75.9" y="30.5">18</text>
<text x="76.4" y="35.6">2</text>
<text x="141.8" y="33">2</text>
<text x="141.8" y="35.6">3</text>
<text x="161.6" y="35.6">17</text>
<text x="161.6" y="33">18</text>
<text x="200.2" y="33">2</text>
<text x="200.2" y="35.6">3</text>
<text x="220" y="35.6">17</text>
<text x="220" y="33">18</text>
<text x="285.4" y="35.9">A</text>
<text x="54.3" y="40.6">14</text>
<text x="76.4" y="38.1">3</text>
<text x="76.4" y="40.6">4</text>
<text x="141.8" y="38.1">4</text>
<text x="141.8" y="40.6">5</text>
<text x="161.6" y="40.6">15</text>
<text x="161.6" y="38.1">16</text>
<text x="200.2" y="38.1">4</text>
<text x="200.2" y="40.6">5</text>
<text x="220" y="40.6">15</text>
<text x="220" y="38.1">16</text>
<text x="54.3" y="45.7">12</text>
<text x="54.3" y="43.2">13</text>
<text x="76.4" y="43.2">5</text>
<text x="76.4" y="45.7">6</text>
<text x="141.8" y="43.2">6</text>
<text x="141.8" y="45.7">7</text>
<text x="161.6" y="45.7">13</text>
<text x="161.6" y="43.2">14</text>
<text x="200.2" y="43.2">6</text>
<text x="200.2" y="45.7">7</text>
<text x="220" y="45.7">13</text>
<text x="220" y="43.2">14</text>
<text x="54.3" y="48.3">11</text>
<text x="76.4" y="53.3">7</text>
<text x="141.8" y="48.3">8</text>
<text x="141.8" y="50.8">9</text>
<text x="161.6" y="50.8">11</text>
<text x="161.6" y="48.3">12</text>
<text x="200.2" y="48.3">8</text>
<text x="200.2" y="50.8">9</text>
<text x="220" y="50.8">11</text>
<text x="220" y="48.3">12</text>
<text x="54.8" y="58.4">9</text>
<text x="76.4" y="58.4">1</text>
<text x="76.4" y="55.9">8</text>
<text x="141.3" y="58.4">19</text>
<text x="141.8" y="55.9">1</text>
<text x="199.7" y="58.4">19</text>
<text x="200.2" y="55.9">1</text>
<text x="152.1" y="64.7" transform="rotate(-90 152.1 64.7)">10</text>
<text x="210.6" y="64.7" transform="rotate(-90 210.6 64.7)">10</text>
<text x="54.3" y="71.1">16</text>
<text x="75.9" y="71.1">18</text>
<text x="54.3" y="73.7">10</text>
<text x="75.9" y="73.7">17</text>
<text x="76.4" y="76.2">2</text>
<text x="54.3" y="83.8">13</text>
<text x="54.3" y="81.3">14</text>
<text x="76.4" y="78.7">3</text>
<text x="76.4" y="81.3">4</text>
<text x="76.4" y="83.8">5</text>
<text x="244.6" y="81.3">4</text>
<text x="257.3" y="81.3">1</text>
<text x="10.4" y="85.9">B</text>
<text x="54.3" y="88.9">11</text>
<text x="54.3" y="86.4">12</text>
<text x="76.4" y="86.4">6</text>
<text x="137.3" y="88.9">3</text>
<text x="148.7" y="88.9">2</text>
<text x="244.6" y="86.4">3</text>
<text x="257.3" y="86.4">2</text>
<text x="285.4" y="85.9">B</text>
<text x="76.4" y="94">7</text>
<text x="143.3" y="93.7" transform="rotate(-90 143.3 93.7)">1</text>
<text x="54.8" y="99.1">9</text>
<text x="76.4" y="99.1">1</text>
<text x="76.4" y="96.5">8</text>
<text x="137.3" y="106.7">5</text>
<text x="148.7" y="106.7">6</text>
<text x="250.4" y="102.3" transform="rotate(-90 250.4 102.3)">1</text>
<text x="54.3" y="111.8">16</text>
<text x="75.9" y="111.8">18</text>
<text x="143.3" y="111.5" transform="rotate(-90 143.3 111.5)">4</text>
<text x="181.4" y="111.7" transform="rotate(-90 181.4 111.7)">14</text>
<text x="244.6" y="108.5">2</text>
<text x="252.2" y="108.5">3</text>
<text x="54.3" y="114.3">10</text>
<text x="75.9" y="114.3">17</text>
<text x="76.4" y="116.8">2</text>
<text x="76.4" y="119.4">3</text>
<text x="54.3" y="124.5">13</text>
<text x="54.3" y="121.9">14</text>
<text x="76.4" y="121.9">4</text>
<text x="76.4" y="124.5">5</text>
<text x="137.3" y="125.7">8</text>
<text x="148.7" y="125.7">9</text>
<text x="54.3" y="129.5">11</text>
<text x="54.3" y="127">12</text>
<text x="76.4" y="127">6</text>
<text x="143.3" y="131.1" transform="rotate(-90 143.3 131.1)">10</text>
<text x="181.4" y="131.5" transform="rotate(-90 181.4 131.5)">7</text>
<text x="10.4" y="135.9">C</text>
<text x="76.4" y="134.6">7</text>
<text x="76.4" y="137.2">8</text>
<text x="285.4" y="135.9">C</text>
<text x="54.8" y="139.7">9</text>
<text x="76.4" y="139.7">1</text>
<text x="136.8" y="144.8">12</text>
<text x="148.3" y="144.8">11</text>
<text x="54.3" y="153.7">16</text>
<text x="75.9" y="153.7">18</text>
<text x="143.3" y="150.1" transform="rotate(-90 143.3 150.1)">13</text>
<text x="54.3" y="156.2">10</text>
<text x="75.9" y="156.2">17</text>
<text x="76.4" y="158.7">2</text>
<text x="76.4" y="161.3">3</text>
<text x="54.3" y="166.4">13</text>
<text x="54.3" y="163.8">14</text>
<text x="76.4" y="163.8">4</text>
<text x="76.4" y="166.4">5</text>
<text x="54.3" y="171.4">11</text>
<text x="54.3" y="168.9">12</text>
<text x="76.4" y="168.9">6</text>
<text x="76.4" y="176.5">7</text>
<text x="76.4" y="179.1">8</text>
<text x="10.4" y="185.9">D</text>
<text x="54.8" y="181.6">9</text>
<text x="76.4" y="181.6">1</text>
<text x="285.4" y="185.9">D</text>
<text x="35" y="199.9">1</text>
<text x="85" y="199.9">2</text>
<text x="135" y="199.9">3</text>
<text x="185" y="199.9">4</text>
<text x="235" y="199.9">5</text>
<text x="285" y="199.9">6</text>
</g>
<g font-size="1.8" fill="#008484">
<text x="34.7" y="23.8">D701</text>
<text x="41.1" y="19.4">VBUS</text>
<text x="49.4" y="19.4">VCC</text>
<text x="150.4" y="19.4">+3.3V</text>
<text x="208.9" y="19.4">+3.3V</text>
<text x="30.6" y="26.3">CDBC380-G</text>
<text x="57.8" y="26.9">StepStick-TMC2130</text>
<text x="63.9" y="24.6">U701</text>
<text x="34.7" y="30">C701</text>
<text x="58.2" y="33.9">VIO</text>
<text x="58.2" y="31.4">VMOT</text>
<text x="68.5" y="33.9">DIAG1</text>
<text x="68.5" y="31.4">DIAG0</text>
<text x="96.4" y="30.8">VCC</text>
<text x="145.8" y="33.9">A0</text>
<text x="153" y="35.5" transform="rotate(-90 153 35.5)">VCC</text>
<text x="153.7" y="30.1">74HC245</text>
<text x="156.7" y="33.9">B0</text>
<text x="204.2" y="33.9">A0</text>
<text x="211.5" y="35.5" transform="rotate(-90 211.5 35.5)">VCC</text>
<text x="212.2" y="30.1">74HC245</text>
<text x="215.2" y="33.9">B0</text>
<text x="29.9" y="39.6">GND</text>
<text x="35.3" y="37.6">4u7</text>
<text x="58.2" y="41.5">M2B</text>
<text x="65" y="39">SCK/CFG2</text>
<text x="65.8" y="36.4">SDI/CFG1</text>
<text x="66.2" y="41.5">CS/CFG3</text>
<text x="91.4" y="40.3">R701</text>
<text x="103.8" y="40.4">R705</text>
<text x="145.8" y="36.4">A1</text>
<text x="145.8" y="39">A2</text>
<text x="145.8" y="41.5">A3</text>
<text x="156.7" y="41.5">B3</text>
<text x="156.7" y="39">B2</text>
<text x="156.7" y="36.4">B1</text>
<text x="204.2" y="36.4">A1</text>
<text x="204.2" y="39">A2</text>
<text x="204.2" y="41.5">A3</text>
<text x="215.2" y="41.5">B3</text>
<text x="215.2" y="39">B2</text>
<text x="215.2" y="36.4">B1</text>
<text x="58.2" y="46.6">M1A</text>
<text x="58.2" y="44.1">M2A</text>
<text x="64.9" y="44.1">SDO/CFG0</text>
<text x="70" y="46.6">DCO</text>
<text x="92.5" y="42.6">10K</text>
<text x="103.7" y="42.7">10K</text>
<text x="145.8" y="44.1">A4</text>
<text x="145.8" y="46.6">A5</text>
<text x="156.7" y="46.6">B5</text>
<text x="156.7" y="44.1">B4</text>
<text x="204.2" y="44.1">A4</text>
<text x="204.2" y="46.6">A5</text>
<text x="215.2" y="46.6">B5</text>
<text x="215.2" y="44.1">B4</text>
<text x="34.7" y="52.9">C702</text>
<text x="58.2" y="49.1">M1B</text>
<text x="145.8" y="49.1">A6</text>
<text x="145.8" y="51.7">A7</text>
<text x="156.7" y="51.7">B7</text>
<text x="156.7" y="49.1">B6</text>
<text x="204.2" y="49.1">A6</text>
<text x="204.2" y="51.7">A7</text>
<text x="215.2" y="51.7">B7</text>
<text x="215.2" y="49.1">B6</text>
<text x="58.2" y="59.3">GND</text>
<text x="69.3" y="54.2">STEP</text>
<text x="70.9" y="56.8">DIR</text>
<text x="71.5" y="59.3">EN</text>
<text x="145.8" y="56.8">A-&gt;B</text>
<text x="145.8" y="59.3">CE</text>
<text x="173.3" y="56.2">+3.3V</text>
<text x="204.2" y="56.8">A-&gt;B</text>
<text x="204.2" y="59.3">CE</text>
<text x="29.9" y="65">GND</text>
<text x="34.9" y="60.5">470u</text>
<text x="63.9" y="65.3">U702</text>
<text x="153" y="60.2" transform="rotate(-90 153 60.2)">GND</text>
<text x="154.1" y="63.2">U706</text>
<text x="177.4" y="64.5">R710</text>
<text x="211.5" y="60.2" transform="rotate(-90 211.5 60.2)">GND</text>
<text x="212.5" y="63.2">U707</text>
<text x="34.7" y="70.7">C703</text>
<text x="57.8" y="67.6">StepStick-TMC2130</text>
<text x="97.6" y="71.5">VCC</text>
<text x="177.3" y="66.8">10K</text>
<text x="58.2" y="74.5">VIO</text>
<text x="58.2" y="72">VMOT</text>
<text x="65.8" y="77.1">SDI/CFG1</text>
<text x="68.5" y="74.5">DIAG1</text>
<text x="68.5" y="72">DIAG0</text>
<text x="133.2" y="75.3">VCC</text>
<text x="150.6" y="76.4">GND</text>
<text x="173" y="78">D703</text>
<text x="190.3" y="76.5">VCC</text>
<text x="209" y="76.4">GND</text>
<text x="240.9" y="74">+12V</text>
<text x="249.3" y="76.5">U708</text>
<text x="29.9" y="80.3">GND</text>
<text x="35.3" y="78.3">4u7</text>
<text x="58.2" y="82.2">M2B</text>
<text x="65" y="79.6">SCK/CFG2</text>
<text x="66.2" y="82.2">CS/CFG3</text>
<text x="92.7" y="80.9">R702</text>
<text x="93.8" y="83.2">10K</text>
<text x="104.9" y="83.4">10K</text>
<text x="105.1" y="81">R706</text>
<text x="140.8" y="81.8">U705A</text>
<text x="173.2" y="80.3">RED</text>
<text x="183.3" y="80.9">R711</text>
<text x="247.4" y="78.8">LTV-817S</text>
<text x="58.2" y="89.8">M1B</text>
<text x="58.2" y="87.2">M1A</text>
<text x="58.2" y="84.7">M2A</text>
<text x="64.9" y="84.7">SDO/CFG0</text>
<text x="70" y="87.2">DCO</text>
<text x="139.9" y="84.1">74LS126</text>
<text x="183.9" y="86">390</text>
<text x="262" y="89.8">R714</text>
<text x="263" y="84.8">1K</text>
<text x="34.7" y="93.5">C704</text>
<text x="69.3" y="94.9">STEP</text>
<text x="167.1" y="91.7">GND</text>
<text x="236.2" y="91.1">R712</text>
<text x="237.3" y="93.4">10K</text>
<text x="34.9" y="101.1">470u</text>
<text x="58.2" y="99.9">GND</text>
<text x="70.9" y="97.4">DIR</text>
<text x="71.5" y="99.9">EN</text>
<text x="139.9" y="101.9">74LS126</text>
<text x="140.8" y="99.6">U705B</text>
<text x="179.7" y="101.9">+3.3V</text>
<text x="229.7" y="96.9">VCC</text>
<text x="236.2" y="101.2">R713</text>
<text x="262.2" y="96.9">+3.3V</text>
<text x="29.9" y="105.7">GND</text>
<text x="63.9" y="105.9">U703</text>
<text x="173.1" y="103.7">C709</text>
<text x="237.3" y="103.6">10K</text>
<text x="34.7" y="111.3">C705</text>
<text x="57.8" y="108.2">StepStick-TMC2130</text>
<text x="58.2" y="112.6">VMOT</text>
<text x="68.5" y="112.6">DIAG0</text>
<text x="97.6" y="112.1">VCC</text>
<text x="173.3" y="111.3">100n</text>
<text x="242.1" y="113.8">NTR3C21NZT1G</text>
<text x="246.8" y="111.4">Q701</text>
<text x="35.3" y="118.9">4u7</text>
<text x="58.2" y="115.2">VIO</text>
<text x="65.8" y="117.7">SDI/CFG1</text>
<text x="68.5" y="115.2">DIAG1</text>
<text x="140.7" y="118.6">U705C</text>
<text x="167.1" y="114.5">GND</text>
<text x="182.2" y="118" transform="rotate(-90 182.2 118)">VCC</text>
<text x="29.9" y="120.9">GND</text>
<text x="58.2" y="125.3">M2A</text>
<text x="58.2" y="122.8">M2B</text>
<text x="64.9" y="125.3">SDO/CFG0</text>
<text x="65" y="120.3">SCK/CFG2</text>
<text x="66.2" y="122.8">CS/CFG3</text>
<text x="92.7" y="121.6">R703</text>
<text x="93.8" y="123.9">10K</text>
<text x="104.9" y="124">10K</text>
<text x="105.1" y="121.7">R707</text>
<text x="139.9" y="120.9">74LS126</text>
<text x="187.9" y="120.4">U705E</text>
<text x="188.1" y="122.7">74LS126</text>
<text x="58.2" y="130.4">M1B</text>
<text x="58.2" y="127.9">M1A</text>
<text x="70" y="127.9">DCO</text>
<text x="182.2" y="127.5" transform="rotate(-90 182.2 127.5)">GND</text>
<text x="34.7" y="134.2">C706</text>
<text x="69.3" y="135.5">STEP</text>
<text x="140.8" y="137.7">U705D</text>
<text x="34.9" y="141.8">470u</text>
<text x="58.2" y="140.6">GND</text>
<text x="70.9" y="138">DIR</text>
<text x="71.5" y="140.6">EN</text>
<text x="139.9" y="140">74LS126</text>
<text x="179.8" y="141.2">GND</text>
<text x="29.9" y="146.3">GND</text>
<text x="63.9" y="147.8">U704</text>
<text x="34.7" y="153.2">C707</text>
<text x="57.8" y="150.1">StepStick-TMC2130</text>
<text x="58.2" y="154.6">VMOT</text>
<text x="68.5" y="154.6">DIAG0</text>
<text x="97.6" y="154">VCC</text>
<text x="125.2" y="152.6">GND</text>
<text x="133.9" y="155.3">+3.3V</text>
<text x="147.7" y="155.7">D702</text>
<text x="160.4" y="152.1">R709</text>
<text x="161.1" y="154.6">390</text>
<text x="35.3" y="160.8">4u7</text>
<text x="58.2" y="157.1">VIO</text>
<text x="65.8" y="159.6">SDI/CFG1</text>
<text x="68.5" y="157.1">DIAG1</text>
<text x="148" y="158.3">RED</text>
<text x="29.9" y="162.8">GND</text>
<text x="58.2" y="167.3">M2A</text>
<text x="58.2" y="164.7">M2B</text>
<text x="64.9" y="167.3">SDO/CFG0</text>
<text x="65" y="162.2">SCK/CFG2</text>
<text x="66.2" y="164.7">CS/CFG3</text>
<text x="92.7" y="163.5">R704</text>
<text x="93.8" y="165.8">10K</text>
<text x="104.9" y="165.9">10K</text>
<text x="105.1" y="163.6">R708</text>
<text x="58.2" y="172.3">M1B</text>
<text x="58.2" y="169.8">M1A</text>
<text x="70" y="169.8">DCO</text>
<text x="34.7" y="176.1">C708</text>
<text x="69.3" y="177.4">STEP</text>
<text x="70.9" y="180">DIR</text>
<text x="34.9" y="183.7">470u</text>
<text x="58.2" y="182.5">GND</text>
<text x="71.5" y="182.5">EN</text>
<text x="29.9" y="188.2">GND</text>
<text x="45.2" y="189.5">GND</text>
</g>
<g font-size="1.8">
<text x="82.6" y="30.5">X_DIAG0</text>
<text x="82.6" y="33">X_DIAG1</text>
<text x="84.7" y="35.6">_MOSI</text>
<text x="127" y="33">BUF_XCS</text>
<text x="127" y="35.6">BUF_XSTEP</text>
<text x="172" y="35.6">XSTEP</text>
<text x="174.2" y="33">XCS</text>
<text x="185.4" y="33">BUF_ZCS</text>
<text x="185.4" y="35.6">BUF_ZSTEP</text>
<text x="230.5" y="35.6">ZSTEP</text>
<text x="232.7" y="33">ZCS</text>
<text x="85.4" y="38.1">_SCK</text>
<text x="127" y="38.1">BUF_XDIR</text>
<text x="127" y="40.6">BUF_XEN</text>
<text x="173.6" y="38.1">XDIR</text>
<text x="174.2" y="40.6">XEN</text>
<text x="185.4" y="40.6">BUF_ZEN</text>
<text x="185.4" y="38.1">BUF_ZDIR</text>
<text x="232.1" y="38.1">ZDIR</text>
<text x="232.7" y="40.6">ZEN</text>
<text x="84.7" y="43.2">_MISO</text>
<text x="127" y="43.2">BUF_YCS</text>
<text x="127" y="45.7">BUF_YSTEP</text>
<text x="172" y="45.7">YSTEP</text>
<text x="174.2" y="43.2">YCS</text>
<text x="185.4" y="45.7">BUF_ESTEP</text>
<text x="185.4" y="43.2">BUF_ECS</text>
<text x="230.4" y="45.7">ESTEP</text>
<text x="232.6" y="43.2">ECS</text>
<text x="103.9" y="53.3">BUF_XSTEP</text>
<text x="106" y="50.8">BUF_XCS</text>
<text x="127" y="50.8">BUF_YEN</text>
<text x="127" y="48.3">BUF_YDIR</text>
<text x="173.6" y="48.3">YDIR</text>
<text x="174.2" y="50.8">YEN</text>
<text x="185.4" y="50.8">BUF_EEN</text>
<text x="185.4" y="48.3">BUF_EDIR</text>
<text x="232" y="48.3">EDIR</text>
<text x="232.6" y="50.8">EEN</text>
<text x="105.5" y="55.9">BUF_XDIR</text>
<text x="106" y="58.4">BUF_XEN</text>
<text x="121.9" y="58.4">EN_BUFFER</text>
<text x="82.6" y="71.1">Y_DIAG0</text>
<text x="82.6" y="73.7">Y_DIAG1</text>
<text x="84.7" y="76.2">_MOSI</text>
<text x="84.7" y="83.8">_MISO</text>
<text x="85.4" y="78.7">_SCK</text>
<text x="127" y="88.9">_MOSI</text>
<text x="200.7" y="86.4">XCS</text>
<text x="200.7" y="88.9">XSTEP</text>
<text x="103.9" y="94">BUF_YSTEP</text>
<text x="106" y="91.4">BUF_YCS</text>
<text x="200.7" y="91.4">XDIR</text>
<text x="200.7" y="94">XEN</text>
<text x="105.5" y="96.5">BUF_YDIR</text>
<text x="106" y="99.1">BUF_YEN</text>
<text x="200.7" y="99.1">X_DIAG1</text>
<text x="200.7" y="96.5">X_DIAG0</text>
<text x="127" y="106.7">_MISO</text>
<text x="200.7" y="106.7">YSTEP</text>
<text x="200.7" y="104.1">YCS</text>
<text x="82.7" y="111.8">Z_DIAG0</text>
<text x="200.7" y="111.8">YEN</text>
<text x="200.7" y="109.2">YDIR</text>
<text x="82.7" y="114.3">Z_DIAG1</text>
<text x="84.7" y="116.8">_MOSI</text>
<text x="85.4" y="119.4">_SCK</text>
<text x="200.7" y="116.8">Y_DIAG1</text>
<text x="200.7" y="114.3">Y_DIAG0</text>
<text x="84.7" y="124.5">_MISO</text>
<text x="127" y="125.7">_SCK</text>
<text x="200.7" y="121.9">ZCS</text>
<text x="200.7" y="124.5">ZSTEP</text>
<text x="200.7" y="129.5">ZEN</text>
<text x="200.7" y="127">ZDIR</text>
<text x="104" y="134.6">BUF_ZSTEP</text>
<text x="105.6" y="137.2">BUF_ZDIR</text>
<text x="106.1" y="132.1">BUF_ZCS</text>
<text x="200.7" y="134.6">Z_DIAG1</text>
<text x="200.7" y="132.1">Z_DIAG0</text>
<text x="106.1" y="139.7">BUF_ZEN</text>
<text x="200.7" y="139.7">ECS</text>
<text x="200.7" y="142.2">ESTEP</text>
<text x="200.7" y="149.9">E_DIAG0</text>
<text x="200.7" y="147.3">EEN</text>
<text x="200.7" y="144.8">EDIR</text>
<text x="82.6" y="153.7">E_DIAG0</text>
<text x="200.7" y="152.4">E_DIAG1</text>
<text x="82.6" y="156.2">E_DIAG1</text>
<text x="84.7" y="158.7">_MOSI</text>
<text x="85.4" y="161.3">_SCK</text>
<text x="84.7" y="166.4">_MISO</text>
<text x="106" y="174">BUF_ECS</text>
<text x="103.9" y="176.5">BUF_ESTEP</text>
<text x="105.5" y="179.1">BUF_EDIR</text>
<text x="106" y="181.6">BUF_EEN</text>
</g>
<g font-size="1.8" fill="#848400">
<text x="18.2" y="41.5">X_2B</text>
<text x="18.2" y="44.1">X_2A</text>
<text x="18.2" y="46.6">X_1A</text>
<text x="18.2" y="49.1">X_1B</text>
<text x="18.2" y="82.2">Y_2B</text>
<text x="267" y="82.2">VMOT_GOOD</text>
<text x="18.2" y="84.7">Y_2A</text>
<text x="18.2" y="87.2">Y_1A</text>
<text x="18.2" y="89.8">Y_1B</text>
<text x="155.2" y="89.8">DUE_MOSI</text>
<text x="214.9" y="89.8">XSTEP</text>
<text x="214.9" y="87.2">XCS</text>
<text x="272" y="87.2">PS_ON</text>
<text x="214.9" y="92.3">XDIR</text>
<text x="214.9" y="94.9">XEN</text>
<text x="214.9" y="97.4">XDIAG0</text>
<text x="214.9" y="99.9">XDIAG1</text>
<text x="155.2" y="107.6">DUE_MISO</text>
<text x="214.9" y="105">YCS</text>
<text x="214.9" y="107.6">YSTEP</text>
<text x="214.9" y="110.1">YDIR</text>
<text x="214.9" y="112.6">YEN</text>
<text x="214.9" y="115.2">YDIAG0</text>
<text x="214.9" y="117.7">YDIAG1</text>
<text x="18.3" y="125.3">Z_2A</text>
<text x="18.3" y="122.8">Z_2B</text>
<text x="214.9" y="125.3">ZSTEP</text>
<text x="214.9" y="122.8">ZCS</text>
<text x="18.3" y="130.4">Z_1B</text>
<text x="18.3" y="127.9">Z_1A</text>
<text x="155.2" y="126.6">DUE_SCK</text>
<text x="214.9" y="130.4">ZEN</text>
<text x="214.9" y="127.9">ZDIR</text>
<text x="214.9" y="135.5">ZDIAG1</text>
<text x="214.9" y="133">ZDIAG0</text>
<text x="214.9" y="143.1">ESTEP</text>
<text x="214.9" y="140.6">ECS</text>
<text x="165.4" y="145.7">DUE_VMOT_GOOD</text>
<text x="214.9" y="148.2">EEN</text>
<text x="214.9" y="145.7">EDIR</text>
<text x="214.9" y="153.3">EDIAG1</text>
<text x="214.9" y="150.7">EDIAG0</text>
<text x="18.2" y="167.3">E_2A</text>
<text x="18.2" y="164.7">E_2B</text>
<text x="18.2" y="172.3">E_1B</text>
<text x="18.2" y="169.8">E_1A</text>
</g>
<g font-size="1.8" fill="#0000c2">
<text x="227.3" y="119.6">All of this buffering/switch circuitry is due to the</text>
<text x="227.3" y="121.7">power rail sequencing requirements of the StepSticks.</text>
<text x="227.3" y="125.8">All control signals to the stepsticks can only be enabled</text>
<text x="227.3" y="127.8">after the logic supply rail rises to its operational level.</text>
<text x="227.3" y="131.9">The logic supply can only rise after the motor supply is</text>
<text x="227.3" y="134">good (VMOT_GOOD input) and has to fall before the VMOT</text>
<text x="227.3" y="136.1">(VBUS) goes low. To turn VMOT off, we have to float</text>
<text x="227.3" y="138.1">PS_ON, disabling the optocoupler. VMOT will stay high</text>
<text x="227.3" y="140.2">a little due to rail capacitance, and should stay long</text>
<text x="227.3" y="142.2">enough that the power sequencing works out.</text>
</g>
<text font-size="1.8" fill="#008400" x="151.9" y="144.8">EN_BUFFER</text>
</svg>
